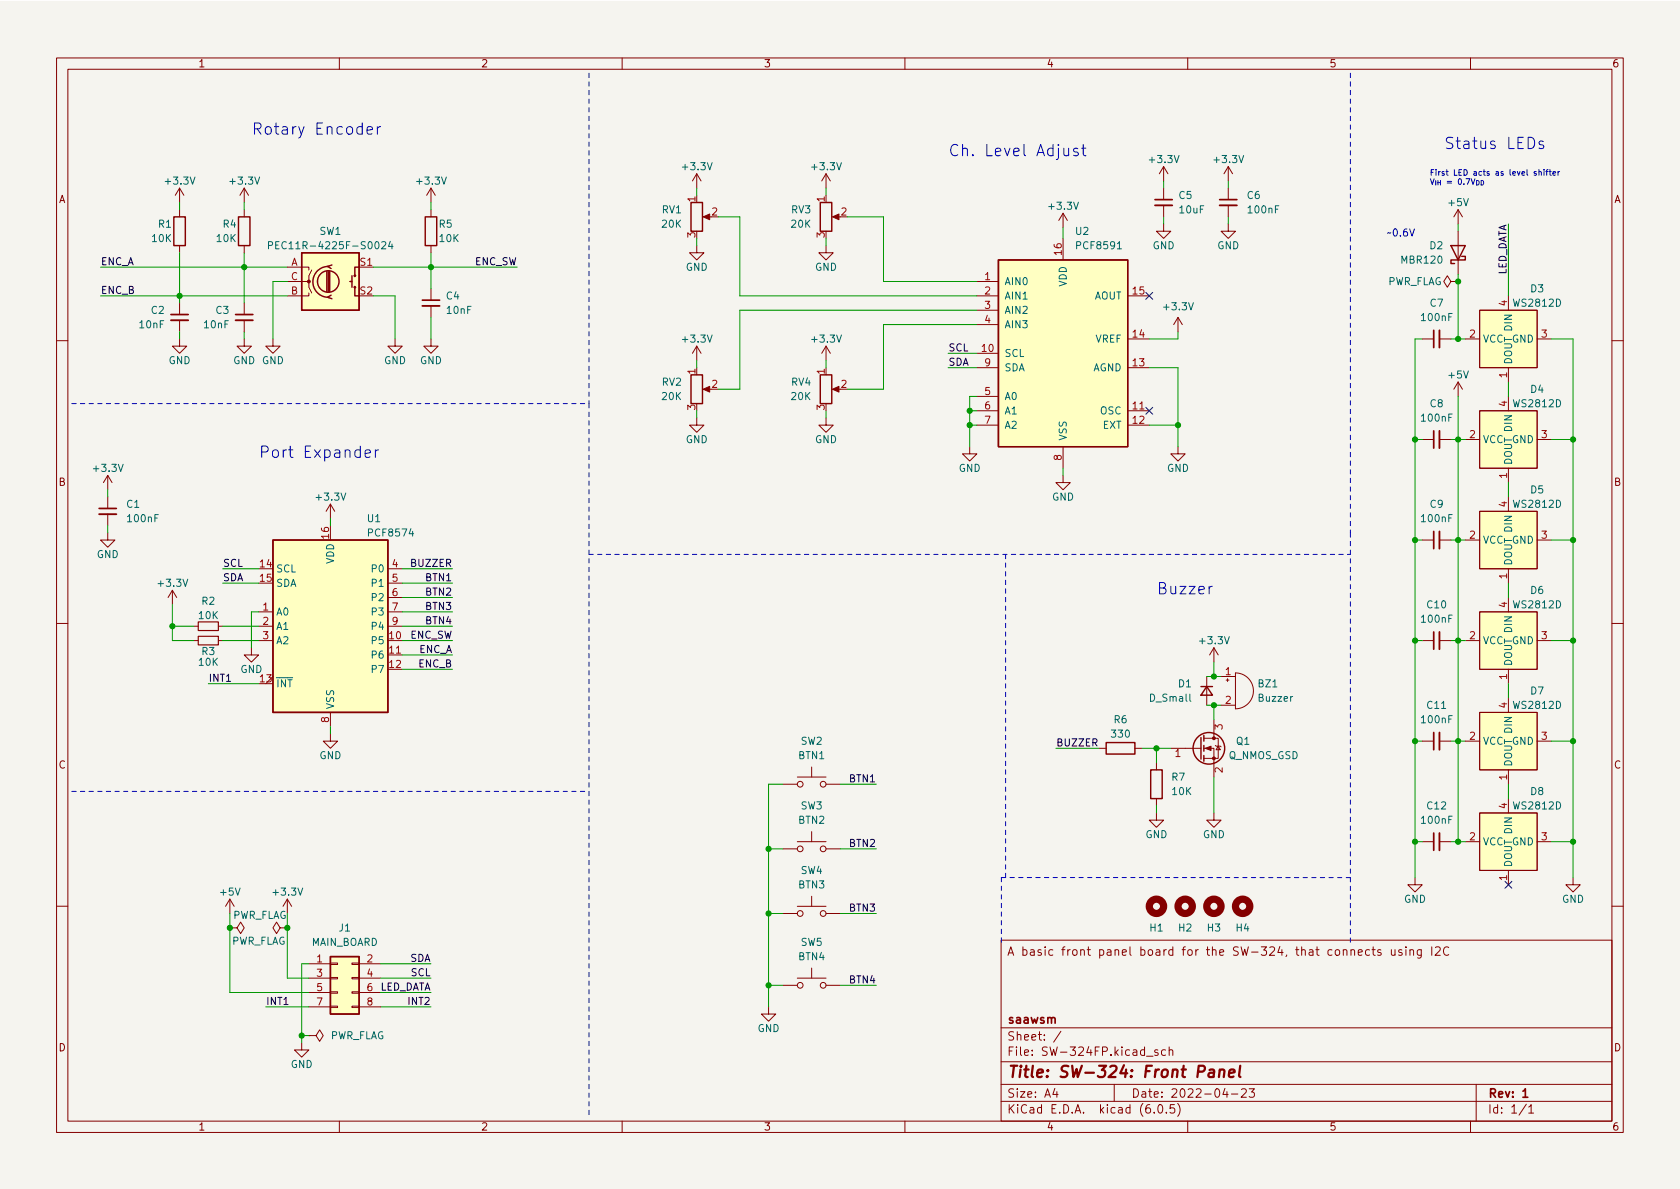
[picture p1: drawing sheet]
<svg xmlns="http://www.w3.org/2000/svg" width="297mm" height="210mm" viewBox="0 0 297 210" stroke-linecap="round" stroke-linejoin="round" font-family="sans-serif">
<path d="M0 .2h297v210.1h-297z" fill="#f5f4ef" stroke="#f5f4ef" stroke-width=".18"/>
<g fill="none" stroke="#840000" stroke-width=".18">
<path d="M10 10.2h277v190.1h-277zM12 12.2h273v186.1h-273zM60 10.2v2M110 10.2v2M160 10.2v2M210 10.2v2M260 10.2v2M31.7 33.3v2.5M31.7 37.1v1.2M31.7 33.3l-.7 1.2M31.7 33.3l.8 1.2M43.2 33.3v2.5"/>
<path d="M43.2 37.1v1.2M43.2 33.3l-.8 1.2M43.2 33.3l.7 1.2M76.2 33.3v2.5M76.2 37.1v1.2M76.2 33.3l-.8 1.2M76.2 33.3l.8 1.2M123.2 30.7l-.8 1.3M123.2 30.7v2.6M123.2 30.7l.8 1.3M124.7 38.3h1M146 30.7l-.7 1.3"/>
<path d="M146 30.7v2.6M146 30.7l.8 1.3M147.6 38.3h1M188 37.7v2.6M188 37.7l-.8 1.3M188 37.7l.7 1.3M205.7 39.6v1.3h1.3l-1.3 1.3-1.2-1.3h1.2M205.7 29.5v2.5M205.7 33.3v2M205.7 36.3v2M205.7 29.5l-.7 1.2M205.7 29.5l.8 1.2"/>
<path d="M217.2 39.6v1.3h1.2l-1.2 1.3-1.3-1.3h1.3M217.2 29.5v2.5M217.2 33.3v2M217.2 36.3v2M217.2 29.5l-.8 1.2M217.2 29.5l.7 1.2M257.8 37.1l-.8 1.2M257.8 37.1v2.5M257.8 37.1l.8 1.2M31.7 59.9v1.3h1.3l-1.3 1.3-1.2-1.3h1.2M31.7 43.4v1.3M31.7 53.6v2"/>
<path d="M31.7 56.6v2.1M43.2 59.9v1.3h1.2l-1.2 1.3-1.3-1.3h1.3M43.2 43.4v1.3M43.2 53.6v2M43.2 56.6v2.1M48.3 59.9v1.3h1.2l-1.2 1.3-1.3-1.3h1.3M50.8 47.2h3.8v.5M50.8 49.8h3.8v1l.5 1M54.6 51.8v.5h-3.8M55.1 47.7l-.5 1.1v1h-.5M69.8 59.9v1.3h1.3l-1.3 1.3-1.2-1.3h1.2M76.2 59.9v1.3h1.3l-1.3 1.3-1.3-1.3h1.3"/>
<path d="M76.2 43.4v1.3M76.2 51v2.1M76.2 54.1v2M123.2 43.4v1.3h1.3l-1.3 1.3-1.3-1.3h1.3M146 43.4v1.3h1.3l-1.3 1.3-1.2-1.3h1.2M172.7 49.8h3.8M172.7 52.3h3.8M172.7 54.9h3.8M172.7 57.4h3.8M188 42.2v3.8M199.4 59.9h3.8M199.4 52.3h3.8"/>
<path d="M208.3 56.1l-.8 1.3M208.3 56.1v2.6M208.3 56.1l.7 1.3M251.5 59.9h2M254.5 59.9h2M256.5 49.8l-.6-1-.6 1 .6 1 .6-1h1.3M257.8 49.8h.1M257.8 40.9v7.6M259.1 59.9h2.5M261.6 54.9h10.2v10.1h-10.2zM266.7 52.3v2.6M271.8 59.9h2.5"/>
<path d="M10 60.2h2M123.2 73.9v1.3h1.3l-1.3 1.2-1.3-1.2h1.3M123.2 61.2v2.5M123.2 61.2l-.8 1.3M123.2 61.2l.8 1.3M124.7 68.8h1M146 73.9v1.3h1.3l-1.3 1.2-1.2-1.2h1.2M146 61.2v2.5M146 61.2l-.7 1.3M146 61.2l.8 1.3M147.6 68.8h1M171.4 79v1.3h1.3l-1.3 1.2-1.2-1.2h1.2"/>
<path d="M172.7 62.5h3.8M172.7 72.6h3.8M172.7 75.2h3.8M172.7 65h3.8M172.7 70.1h3.8M188 79v3.8M199.4 72.6h3.8M199.4 75.2h3.8M199.4 65h3.8M208.3 79v1.3h1.2l-1.2 1.2-1.3-1.2h1.3M251.5 77.7h2M254.5 77.7h2"/>
<path d="M257.8 67.6v2.5M257.8 67.6l-.8 1.2M257.8 67.6l.8 1.2M259.1 77.7h2.5M261.6 72.6h10.2v10.2h-10.2zM266.7 65v2.6M266.7 70.1v2.5M271.8 77.7h2.5M285 60.2h2M19 94.2v1.3h1.3l-1.3 1.3-1.2-1.3h1.2M19 84.1l-.7 1.2M19 84.1v2.5"/>
<path d="M19 87.9v2M19 90.9v2.1M19 84.1l.8 1.2M58.4 89.1l-.7 1.3M58.4 89.1v2.6M58.4 89.1l.8 1.3M188 84.1v1.2h1.2l-1.2 1.3-1.3-1.3h1.3M251.5 95.5h2M254.5 95.5h2M259.1 95.5h2.5M261.6 90.4h10.2v10.2h-10.2zM266.7 82.8v2.5"/>
<path d="M266.7 87.9v2.5M271.8 95.5h2.5M10 110.2h2M30.5 104.4l-.8 1.3M30.5 104.4v2.5M30.5 104.4l.7 1.3M34.3 113.3h.8M34.3 110.7h.8M38.6 113.3h.8M38.6 110.7h.8M44.4 114.5v1.3h1.3l-1.3 1.3-1.2-1.3h1.2M45.7 113.3h2.6"/>
<path d="M45.7 110.7h2.6M45.7 108.2h2.6M68.6 110.7h2.5M68.6 108.2h2.5M68.6 115.8h2.5M68.6 100.6h2.5M68.6 103.1h2.5M68.6 105.7h2.5M213.4 119.6v5.1M214.6 114.5l-.7 1.3M214.6 114.5v2.6M214.6 114.5l.8 1.3"/>
<path d="M215.9 119.6h2.5M218.4 119a3.2 3.2 0 0 1 3.2 3.2 3.2 3.2 0 0 1-3.2 3.1zM251.5 113.3h2M254.5 113.3h2M259.1 113.3h2.5M261.6 108.2h10.2v10.2h-10.2zM266.7 100.6v2.5M266.7 105.7v2.5M266.7 118.4v2.5M271.8 113.3h2.5M285 110.2h2M58.4 129.8v1.3h1.3l-1.3 1.2-1.3-1.2h1.3"/>
<path d="M58.4 126v2.5M138.4 138.7h2.6M141 137.4h5M143.5 135.6v1.8M146 138.7h2.6M194.3 132.3h1.3M200.7 132.3h1.2M204.5 134.9v1.2M207 132.3h5.3M212.9 132.3h1.7v5.1M212.9 130.6h2.5v3.5h-2.5M214.6 127.2v3.4"/>
<path d="M214.9 131.8l.1 .1h.8l.1 .2M215.4 131.9l.4 .7h-.8zM215.9 124.7h2.5M216.8 120.3h.5M217 120v.5M251.5 131.1h2M254.5 131.1h2M259.1 131.1h2.5M261.6 126h10.2v10.1h-10.2zM266.7 123.4v2.6M266.7 136.1v2.6M271.8 131.1h2.5"/>
<path d="M40.6 159l.8 1.3M40.6 159v2.5M40.6 159l-.7 1.3M50.8 159l-.8 1.3M50.8 159v2.5M50.8 159l.8 1.3M138.4 150.1h2.6M141 148.8h5M143.5 147.1v1.7M143.5 158.5v1.8M146 150.1h2.6M204.5 143.8v1.2h1.2l-1.2 1.3-1.3-1.3h1.3"/>
<path d="M204.5 141.2v1.3M214.6 143.8v1.2h1.3l-1.3 1.3-1.2-1.3h1.2M250.2 155.2v1.3h1.3l-1.3 1.2-1.3-1.2h1.3M251.5 148.8h2M254.5 148.8h2M259.1 148.8h2.5M261.6 143.8h10.2v10.1h-10.2zM266.7 141.2v2.6M266.7 153.9v2.6M271.8 148.8h2.5M278.1 155.2v1.3h1.3l-1.3 1.2-1.2-1.2h1.2M10 160.2h2"/>
<path d="M40.6 164.1h1.3l.6-1 .7 1-.7 1-.6-1M40.6 164.1h.1M49.5 164.1l-.6-1-.6 1 .6 1 .6-1h1.3M50.8 164.1h.1M54.6 170.4h3.8M54.6 173h3.8M54.6 175.5h3.8M54.6 178h3.8M58.4 177.9h1.3v.3h-1.3zM58.4 175.4h1.3v.2h-1.3zM58.4 172.8h1.3v.3h-1.3zM58.4 170.3h1.3v.3h-1.3z"/>
<path d="M62.2 177.9h1.3v.3h-1.3zM62.2 175.4h1.3v.2h-1.3zM62.2 172.8h1.3v.3h-1.3zM62.2 170.3h1.3v.3h-1.3zM63.5 170.4h3.8M63.5 173h3.8M63.5 175.5h3.8M63.5 178h3.8M135.9 178v1.3h1.3l-1.3 1.3-1.3-1.3h1.3M138.4 161.5h2.6M138.4 174.2h2.6M141 160.3h5"/>
<path d="M141 173h5M143.5 171.2v1.8M146 161.5h2.6M146 174.2h2.6M177 166.3h108v32h-108zM238.9 168.1l.2-.2 .3 .1 .1 .9M240.1 168.4l.8-.1-.1-.3-.4-.1-.3 .2 .1 .8h.6M242.1 168l-.4-.1-.3 .3v.4l.2 .3h.5M242.6 167.9h.5M242.8 167.4v1.3l.3 .2M244.1 168l-.3-.1-.2 .2v.3l.5 .1v.4h-.5M246 167.9l.1 1h.3l.2-.1"/>
<path d="M246.6 167.9v1M247.9 168l-.4-.1-.2 .2 .1 .3 .5 .1v.4h-.6M248.6 167.4v.2M248.6 167.9v1M249.3 168.1l.2-.2 .4 .1v.9M249.3 167.9v1M251.3 167.9v1.2l-.3 .3h-.4M251.3 168l-.4-.1-.3 .3v.4l.1 .3h.6M253.1 167.4v1.5M253.8 167.6l.6-.2 .2 .2 .1 .3-1 1h1M256.1 167.6a.6 .6 0 0 0-.7 0 .6 .6 0 0 0-.2 .7 .56 .56 0 0 0 .3 .6 .56 .56 0 0 0 .6-.1M285 160.2h2"/>
<path d="M53.3 184.4v1.3h1.3l-1.3 1.2-1.2-1.2h1.2M54.6 183.1h1.3l.6-1 .6 1-.6 1-.6-1M54.6 183.1h.1M60 198.3v2M110 198.3v2M160 198.3v2M177 194.8h108M177 191.8h108M177 187.8h108M177 181.8h108M186.5 192.5l-.4 1h1M186.9 193v1"/>
<path d="M187.6 182.4l-1.3 1.9M197 191.8v3M202.7 186.8h1.2M204.1 196.7v.1M204.7 185.7l-.3-.1-.3 .2 .1 .3 .5 .1v.4h-.6M204.9 195.4l.2-.1a.81 .81 0 0 1 .6 .7 .81 .81 0 0 1-.3 .8h-.2a.81 .81 0 0 1-.6-.6 .81 .81 0 0 1 .3-.8zM206.1 185.7l-.5-.1-.2 .3v.4l.1 .3h.6M206.2 196.7v.1M206.7 185.8l.2-.2 .4 .1 .1 .9M206.7 185.1v1.5M207.6 195.3h-.7v.7l.2-.1 .5 .1 .1 .2-.1 .5-.2 .1-.5-.1M208.2 195.1a1.72 1.72 0 0 1 0 2.3"/>
<path d="M210 198.3v2M216.6 192.5l-.4 1h.9M216.9 193v1M217.7 193.5h1.2M219.5 192.7l.6-.2 .2 .2 .1 .3-1 1h1M220.9 192.5h.9l-.5 .6 .4 .1v.7l-.2 .1h-.4l-.2-.1M260 198.3v2M261 191.8v6.5M269.9 195.3l-1.3 1.9M270.3 195.8l.4-.5v1.5M270.3 196.8h.9"/>
<circle cx="141.5" cy="138.7" r=".51"/>
<circle cx="145.5" cy="138.7" r=".51"/>
<circle cx="141.5" cy="150.1" r=".51"/>
<circle cx="145.5" cy="150.1" r=".51"/>
<circle cx="141.5" cy="174.2" r=".51"/>
<circle cx="141.5" cy="161.5" r=".51"/>
<circle cx="145.5" cy="174.2" r=".51"/>
<circle cx="145.5" cy="161.5" r=".51"/>
</g>
<g fill="none" stroke="#840000" stroke-width=".3">
<path d="M204.2 35.3h3.1M215.6 35.3h3.1M30.2 55.6h3.1M41.7 55.6h3M74.7 53.1h3M253.5 58.4v3.1M253.5 76.2v3M17.5 89.9h3.1M253.5 94v3M253.5 111.8v3M253.5 129.5v3.1M253.5 147.3v3.1"/>
<path d="M269.3 193l.4-.5v1.5M269.3 194h.8"/>
</g>
<path d="M213.9 189.2l.2-.1 .5 .1v1.3M214.7 189.6l-.7 .1a.4 .4 0 0 0-.3 .3 .4 .4 0 0 0 .2 .5l.7-.1M215.7 189.3a.49 .49 0 0 1 .8 .1l-.1 1.1M215.7 189.1l-.2 1.4M217.3 189.8l1-.2-.1-.4-.1-.1-.6 .1-.2 1 .2 .3 .6-.1M219.3 188.5l-.2 1.7 .2 .3" fill="none" stroke="#840000" stroke-width=".4"/>
<g fill="#ffffc2" stroke="#ffffc2" stroke-width=".18">
<path d="M261.6 126h10.2v10.1h-10.2z"/>
<path d="M176.5 46h22.9v33h-22.9z"/>
<path d="M261.6 143.8h10.2v10.1h-10.2z"/>
<path d="M53.3 44.7h10.2v10.2h-10.2z"/>
<path d="M261.6 90.4h10.2v10.2h-10.2z"/>
<path d="M261.6 108.2h10.2v10.2h-10.2z"/>
<path d="M261.6 72.6h10.2v10.2h-10.2z"/>
<path d="M261.6 54.9h10.2v10.1h-10.2z"/>
<path d="M48.3 95.5h20.3v30.5h-20.3z"/>
<path d="M58.4 169.2h5.1v10.1h-5.1z"/>
</g>
<g fill="none" stroke="#840000" stroke-width=".25">
<path d="M30.7 38.3h2.1v5.1h-2.1zM42.2 38.3h2v5.1h-2zM75.2 38.3h2v5.1h-2zM122.2 35.8h2v5.1h-2zM145 35.8h2.1v5.1h-2.1zM53.3 44.7h10.2v10.2h-10.2zM57.8 48v3.6M58 47.1a2.73 2.73 0 0 0-2.7 2.7 2.73 2.73 0 0 0 2.7 2.8M58 48v3.6M58.3 48v3.6M58.5 52.2l-.6 .4 .8 .2M58.7 46.9l-.8 .2 .6 .4"/>
<path d="M61.8 49.8h.4M62.2 48.8v2M62.7 50.8v1.5h.8M63.5 47.2h-.8v1.6M176.5 46h22.9v33h-22.9zM256.5 43.4h2.6l-1.3 2.6zM258.4 45.3h.7v.7h-2.6v.6h.7M122.2 66.3h2v5.1h-2zM145 66.3h2.1v5.1h-2.1zM48.3 95.5h20.3v30.5h-20.3zM195.6 131.3h5.1v2h-5.1zM203.5 136.1h2v5.1h-2z"/>
<path d="M212.3 121.4h2.1M212.3 130.4v3.8M212.9 130v1.1M212.9 131.8v1M212.9 133.6v1M213.4 121.4l1 1.5h-2.1zM58.4 169.2h5.1v10.1h-5.1z"/>
<circle cx="58" cy="49.8" r="1.9"/>
<circle cx="62.7" cy="50.8" r=".13"/>
<circle cx="62.7" cy="48.8" r=".13"/>
<circle cx="213.7" cy="132.3" r="2.79"/>
</g>
<path d="M35.1 112.5h3.5v1.5h-3.5zM35.1 110h3.5v1.5h-3.5z" fill="none" stroke="#840000" stroke-width=".2"/>
<path d="M204.2 36.3h3.1M215.6 36.3h3.1M30.2 56.6h3.1M41.7 56.6h3M74.7 54.1h3M254.5 58.4v3.1M254.5 76.2v3M17.5 90.9h3.1M254.5 94v3M254.5 111.8v3M254.5 129.5v3.1M254.5 147.3v3.1" fill="none" stroke="#840000" stroke-width=".33"/>
<g fill="#840000" stroke="#840000" stroke-width=".18">
<path d="M147.2 38.3l1.1-.5v1.1z"/>
<path d="M147.2 68.8l1.1-.5v1z"/>
<path d="M213.1 132.3l1-.4v.8z"/>
<path d="M124.3 68.8l1.2-.5v1z"/>
<path d="M124.3 38.3l1.2-.5v1.1z"/>
<circle cx="54.6" cy="49.8" r=".25"/>
<circle cx="214.6" cy="134.1" r=".25"/>
<circle cx="214.6" cy="130.6" r=".25"/>
</g>
<path d="M47.5 43.4l.6-.1 .1-.1-.1-.3-.6-.2v1.3M48.7 43.3h.5M49.3 42.7h-.6v1.3h.6M67.5 42.9l.5-.2 .2 .4-.8 .9h.8M69 42.7l-.3 .9h.8M69.3 43.2v.8" fill="none" stroke="#006464" stroke-width=".18"/>
<g fill="none" stroke="#840000" stroke-width="1.3">
<circle cx="204.5" cy="160.3" r="1.27"/>
<circle cx="209.5" cy="160.3" r="1.27"/>
<circle cx="214.6" cy="160.3" r="1.27"/>
<circle cx="219.7" cy="160.3" r="1.27"/>
</g>
<g fill="none" stroke="#0000c2" stroke-width=".18">
<path d="M64.9 23.1l1-.2-.1-.4-.6-.1-.3 .3 .1 .9 .2 .1 .6-.1M66.7 22.4v1.3M67.3 22.4a.51 .51 0 0 0-.6 .4M188.1 26.2l.1 1.2a.54 .54 0 0 0 .8 0M189 26.2v1.3M190.6 26.3l-.5-.1-.3 .3 .1 .3 .7 .2 .1 .2-.1 .2-.2 .1-.6-.1M191.2 26.2h.8M191.5 25.5v1.8l.1 .1 .4 .1M271.6 30.4l-.2-.1-.2 .2 .1 .1 .3 .1v.2h-.4M272.1 30.4h.4v.6M272.1 30v1M272.9 25l-.5-.1-.3 .3 .1 .3 .7 .2 .1 .2-.1 .3-.2 .1-.6-.1"/>
<path d="M273 30v.1M273 30.3v.7M273.3 30.3h.4M273.7 30l-.2 .1v.9M273.9 30.3h.4M274 30v.9l.3 .1M274.6 30.7l.4-.1v-.2l-.3-.1-.1 .2v.4h.4M275.5 30.3v.7M275.8 30.3l-.3 .2M66.4 79.5v1.4M66.9 79.5a.51 .51 0 0 0-.5 .4M64.6 80.2l.9-.2-.1-.4-.6-.1-.2 .3 .1 1 .1 .1 .6-.1"/>
<path d="M214.4 103.7a.51 .51 0 0 0-.6 .4"/>
</g>
<path d="M104.1 12.9v58.5M238.8 12.9v81.3M12.7 71.4h91.4M104.1 71.4v125.7M104.1 98h134.7M177.8 98v57.2M238.8 94.2v72.4M12.7 139.9h91.4M177.1 155.2v11.5M177.1 155.2h61.7" fill="none" stroke="#0000c2" stroke-width=".18" stroke-dasharray=".8 .8"/>
<g fill="none" stroke="#009600" stroke-width=".18">
<path d="M31.7 35.8v1.3M43.2 35.8v1.3M76.2 35.8v1.3M123.2 33.3v1.2M127 38.3h3.8v14h41.9M146 33.3v1.2M149.9 38.3h6.3v11.5h16.5M205.7 32v1.3M205.7 38.3v1.3M217.2 32v1.3M217.2 38.3v1.3M257.8 39.6v1.3"/>
<path d="M266.7 39.6v12.7M17.8 47.2h33M17.8 52.3h33M31.7 44.7v8.9M31.7 58.7v1.2M43.2 44.7v8.9M43.2 58.7v1.2M50.8 49.8h-2.5v10.1M66 47.2h25.4M66 52.3h3.8v7.6M76.2 44.7v6.3M76.2 56.1v3.8"/>
<path d="M123.2 42.2v1.2M146 42.2v1.2M172.7 54.9h-41.9v13.9h-3.8M172.7 57.4h-16.5v11.4h-6.3M188 40.3v1.9M208.3 58.7v1.2h-5.1M251.5 59.9h-1.3v95.3M256.5 59.9h2.6M257.8 48.5v11.4M274.3 59.9h3.8v95.3M123.2 63.7v1.3M123.2 72.6v1.3"/>
<path d="M146 63.7v1.3M146 72.6v1.3M167.6 65h5.1M167.6 62.5h5.1M171.4 75.2h1.3M171.4 72.6h1.3M172.7 70.1h-1.3v8.9M203.2 75.2h5.1M203.2 65h5.1v14M250.2 77.7h1.3M256.5 77.7h2.6M257.8 70.1v78.7"/>
<path d="M266.7 67.6v2.5M274.3 77.7h3.8M19 86.6v1.3M19 93v1.2M58.4 91.7v1.3M188 82.8v1.3M250.2 95.5h1.3M256.5 95.5h2.6M266.7 85.3v2.6M274.3 95.5h3.8M30.5 106.9v6.4h3.8M30.5 110.7h3.8"/>
<path d="M39.4 113.3h6.3M39.4 103.1h6.3M39.4 110.7h6.3M39.4 100.6h6.3M45.7 108.2h-1.3v6.3M71.1 113.3h8.9M71.1 108.2h8.9M71.1 103.1h8.9M71.1 110.7h8.9M71.1 100.6h8.9M71.1 105.7h8.9M71.1 115.8h8.9"/>
<path d="M71.1 118.4h8.9M213.4 119.6h2.5M214.6 117.1v2.5M250.2 113.3h1.3M256.5 113.3h2.6M266.7 103.1v2.6M274.3 113.3h3.8M36.8 120.9h8.9M58.4 128.5v1.3M138.4 138.7h-2.5v39.3M148.6 138.7h6.3M186.7 132.3h7.6"/>
<path d="M201.9 132.3h5.1M204.5 132.3v2.6M213.4 124.7h2.5M214.6 124.7v2.5M214.6 137.4v6.4M250.2 131.1h1.3M256.5 131.1h2.6M266.7 120.9v2.5M266.7 138.7v2.5M274.3 131.1h3.8M135.9 150.1h2.5M148.6 150.1h6.3"/>
<path d="M204.5 142.5v1.3M250.2 148.8h1.3M256.5 148.8h2.6M274.3 148.8h3.8M40.6 161.5v14h14M47 178h7.6M50.8 161.5v11.5h3.8M54.6 170.4h-1.3v14M67.3 173h8.9M67.3 175.5h8.9M67.3 178h8.9M67.3 170.4h8.9"/>
<path d="M135.9 161.5h2.5M135.9 174.2h2.5M148.6 161.5h6.3M148.6 174.2h6.3M53.3 183.1h1.3"/>
</g>
<path d="M202.6 51.7l1.2 1.2M203.8 51.7l-1.2 1.2M202.6 72l1.2 1.2M203.8 72l-1.2 1.2M266.1 155.8l1.2 1.3M267.3 155.8l-1.2 1.3" fill="none" stroke="#000084" stroke-width=".18"/>
<g fill="#009600" stroke="#009600" stroke-width=".18">
<circle cx="257.8" cy="131.1" r=".46"/>
<circle cx="278.1" cy="148.8" r=".46"/>
<circle cx="257.8" cy="148.8" r=".46"/>
<circle cx="250.2" cy="95.5" r=".46"/>
<circle cx="250.2" cy="113.3" r=".46"/>
<circle cx="250.2" cy="148.8" r=".46"/>
<circle cx="250.2" cy="131.1" r=".46"/>
<circle cx="278.1" cy="95.5" r=".46"/>
<circle cx="278.1" cy="77.7" r=".46"/>
<circle cx="278.1" cy="113.3" r=".46"/>
<circle cx="278.1" cy="131.1" r=".46"/>
<circle cx="257.8" cy="95.5" r=".46"/>
<circle cx="257.8" cy="113.3" r=".46"/>
<circle cx="257.8" cy="77.7" r=".46"/>
<circle cx="250.2" cy="77.7" r=".46"/>
<circle cx="257.8" cy="59.9" r=".46"/>
<circle cx="257.8" cy="49.8" r=".46"/>
<circle cx="171.4" cy="75.2" r=".46"/>
<circle cx="171.4" cy="72.6" r=".46"/>
<circle cx="208.3" cy="75.2" r=".46"/>
<circle cx="214.6" cy="119.6" r=".46"/>
<circle cx="214.6" cy="124.7" r=".46"/>
<circle cx="204.5" cy="132.3" r=".46"/>
<circle cx="135.9" cy="161.5" r=".46"/>
<circle cx="135.9" cy="150.1" r=".46"/>
<circle cx="30.5" cy="110.7" r=".46"/>
<circle cx="76.2" cy="47.2" r=".46"/>
<circle cx="43.2" cy="47.2" r=".46"/>
<circle cx="31.7" cy="52.3" r=".46"/>
<circle cx="40.6" cy="164.1" r=".46"/>
<circle cx="53.3" cy="183.1" r=".46"/>
<circle cx="50.8" cy="164.1" r=".46"/>
<circle cx="135.9" cy="174.2" r=".46"/>
</g>
<g font-size="2.8" fill="#0000c2">
<text x="44.4" y="23.8">Rotary Encoder</text>
<text x="167.6" y="27.6">Ch. Level Adjust</text>
<text x="255.3" y="26.4">Status LEDs</text>
<text x="45.7" y="81">Port Expander</text>
<text x="204.5" y="105.1">Buzzer</text>
</g>
<text font-size="2.8" fill="#840000" x="178" y="190.6">Title: SW-324: Front Panel</text>
<g font-size="2.1" fill="#840000">
<text x="178" y="169">A basic front panel board for the SW-324, that connects using I2C</text>
<text x="178" y="184">Sheet: /</text>
<text x="178" y="181">saawsm</text>
<text x="178" y="186.7">File: SW-324FP.kicad_sch</text>
<text x="178" y="196.9">KiCad E.D.A. kicad (6.0.5)</text>
<text x="178" y="194.1">Size: A4</text>
<text x="200" y="194.1">Date: 2022-04-23</text>
<text x="263" y="194.1">Rev: 1</text>
<text x="263" y="196.9">Id: 1/1</text>
</g>
<g font-size="1.8" fill="#840000">
<text x="35" y="11.9">1</text>
<text x="85" y="11.9">2</text>
<text x="135" y="11.9">3</text>
<text x="185" y="11.9">4</text>
<text x="235" y="11.9">5</text>
<text x="285" y="11.9">6</text>
<text x="10.3" y="35.9">A</text>
<text x="285.3" y="35.9">A</text>
<text x="10.3" y="85.9">B</text>
<text x="285.3" y="85.9">B</text>
<text x="10.3" y="135.9">C</text>
<text x="285.3" y="135.9">C</text>
<text x="10.3" y="185.9">D</text>
<text x="285.3" y="185.9">D</text>
<text x="35" y="199.9">1</text>
<text x="85" y="199.9">2</text>
<text x="135" y="199.9">3</text>
<text x="185" y="199.9">4</text>
<text x="235" y="199.9">5</text>
<text x="285" y="199.9">6</text>
</g>
<g font-size="1.8" fill="#006464">
<text x="203.4" y="28.8">+3.3V</text>
<text x="214.8" y="28.8">+3.3V</text>
<text x="29.4" y="32.6">+3.3V</text>
<text x="40.8" y="32.6">+3.3V</text>
<text x="73.9" y="32.6">+3.3V</text>
<text x="120.9" y="30.1">+3.3V</text>
<text x="143.7" y="30.1">+3.3V</text>
<text x="208.5" y="35.2">C5</text>
<text x="220.5" y="35.2">C6</text>
<text x="28" y="40.3">R1</text>
<text x="39.5" y="40.3">R4</text>
<text x="56.5" y="41.5">SW1</text>
<text x="77.7" y="40.3">R5</text>
<text x="117.1" y="37.7">RV1</text>
<text x="117.1" y="40.3">20K</text>
<text x="139.9" y="37.7">RV3</text>
<text x="140" y="40.3">20K</text>
<text x="185.6" y="37.1">+3.3V</text>
<text x="190.2" y="41.5">U2</text>
<text x="208.6" y="37.7">10uF</text>
<text x="220.8" y="37.7">100nF</text>
<text x="256.2" y="36.4">+5V</text>
<text x="26.9" y="42.8">10K</text>
<text x="38.4" y="42.8">10K</text>
<text x="49.3" y="44.1">PEC11R-4225F-S0024</text>
<text x="77.8" y="42.8">10K</text>
<text x="121.2" y="47.9">GND</text>
<text x="144.1" y="47.9">GND</text>
<text x="190.6" y="44.1">PCF8591</text>
<text x="203.8" y="44.1">GND</text>
<text x="215.2" y="44.1">GND</text>
<text x="247.9" y="46.6">MBR120</text>
<text x="252.8" y="44.1">D2</text>
<text x="78.9" y="53">C4</text>
<text x="177.5" y="50.4">AIN0</text>
<text x="177.5" y="53">AIN1</text>
<text x="188.6" y="50.7" transform="rotate(-90 188.6 50.7)">VDD</text>
<text x="193.4" y="53">AOUT</text>
<text x="245.2" y="50.4">PWR_FLAG</text>
<text x="270.6" y="51.7">D3</text>
<text x="24.7" y="58">10nF</text>
<text x="26.8" y="55.5">C2</text>
<text x="36.2" y="58">10nF</text>
<text x="38.2" y="55.5">C3</text>
<text x="79.1" y="55.5">10nF</text>
<text x="177.5" y="55.5">AIN2</text>
<text x="177.5" y="58">AIN3</text>
<text x="205.9" y="54.9">+3.3V</text>
<text x="251.5" y="56.8">100nF</text>
<text x="252.9" y="54.2">C7</text>
<text x="267.7" y="54.2">WS2812D</text>
<text x="29.8" y="64.4">GND</text>
<text x="41.2" y="64.4">GND GND</text>
<text x="67.9" y="64.4">GND</text>
<text x="74.2" y="64.4">GND</text>
<text x="120.9" y="60.6">+3.3V</text>
<text x="143.7" y="60.6">+3.3V</text>
<text x="177.5" y="63.1">SCL</text>
<text x="177.5" y="65.7">SDA</text>
<text x="193.2" y="65.7">AGND</text>
<text x="193.7" y="60.6">VREF</text>
<text x="262.1" y="60.6">VCC</text>
<text x="267.3" y="64.5" transform="rotate(-90 267.3 64.5)">DOUT DIN</text>
<text x="267.3" y="60.6">GND</text>
<text x="117.1" y="68.2">RV2</text>
<text x="117.1" y="70.7">20K</text>
<text x="139.9" y="68.2">RV4</text>
<text x="140" y="70.7">20K</text>
<text x="177.5" y="70.7">A0</text>
<text x="256.2" y="66.9">+5V</text>
<text x="270.6" y="69.5">D4</text>
<text x="177.5" y="73.3">A1</text>
<text x="177.5" y="75.8">A2</text>
<text x="188.6" y="78" transform="rotate(-90 188.6 78)">VSS</text>
<text x="194.5" y="73.3">OSC</text>
<text x="194.9" y="75.8">EXT</text>
<text x="251.5" y="74.5">100nF</text>
<text x="252.9" y="72">C8</text>
<text x="267.7" y="72">WS2812D</text>
<text x="16.7" y="83.4">+3.3V</text>
<text x="121.2" y="78.4">GND</text>
<text x="144.1" y="78.4">GND</text>
<text x="169.5" y="83.4">GND</text>
<text x="206.3" y="83.4">GND</text>
<text x="262.1" y="78.4">VCC</text>
<text x="267.3" y="82.3" transform="rotate(-90 267.3 82.3)">DOUT DIN</text>
<text x="267.3" y="78.4">GND</text>
<text x="22.4" y="89.8">C1</text>
<text x="56.1" y="88.5">+3.3V</text>
<text x="186" y="88.5">GND</text>
<text x="252.9" y="89.8">C9</text>
<text x="267.7" y="89.8">WS2812D</text>
<text x="270.6" y="87.2">D5</text>
<text x="22.7" y="92.3">100nF</text>
<text x="65" y="92.3">U1</text>
<text x="65.3" y="94.9">PCF8574</text>
<text x="251.5" y="92.3">100nF</text>
<text x="17.1" y="98.7">GND</text>
<text x="48.8" y="101.2">SCL</text>
<text x="59.1" y="99.7" transform="rotate(-90 59.1 99.7)">VDD</text>
<text x="65.9" y="101.2">P0</text>
<text x="262.1" y="96.1">VCC</text>
<text x="267.3" y="100.1" transform="rotate(-90 267.3 100.1)">DOUT DIN</text>
<text x="267.3" y="96.1">GND</text>
<text x="28.1" y="103.8">+3.3V</text>
<text x="35.7" y="106.9">R2</text>
<text x="48.8" y="103.8">SDA</text>
<text x="65.9" y="103.8">P1</text>
<text x="65.9" y="106.3">P2</text>
<text x="252.4" y="107.6">C10</text>
<text x="267.7" y="107.6">WS2812D</text>
<text x="270.6" y="105">D6</text>
<text x="35.2" y="109.5">10K</text>
<text x="48.8" y="108.8">A0</text>
<text x="48.8" y="111.4">A1</text>
<text x="48.8" y="113.9">A2</text>
<text x="65.9" y="113.9">P5</text>
<text x="65.9" y="108.8">P3</text>
<text x="65.9" y="111.4">P4</text>
<text x="212.3" y="113.9">+3.3V</text>
<text x="251.5" y="110.1">100nF</text>
<text x="262.1" y="113.9">VCC</text>
<text x="267.3" y="113.9">GND</text>
<text x="35.2" y="117.7">10K</text>
<text x="35.7" y="115.8">R3</text>
<text x="42.5" y="119">GND</text>
<text x="65.9" y="116.5">P6</text>
<text x="65.9" y="119">P7</text>
<text x="267.3" y="117.9" transform="rotate(-90 267.3 117.9)">DOUT DIN</text>
<text x="48.8" y="121.5">~{INT}</text>
<text x="59.1" y="125.5" transform="rotate(-90 59.1 125.5)">VSS</text>
<text x="203.4" y="124.1">D_Small</text>
<text x="208.4" y="121.5">D1</text>
<text x="222.5" y="121.5">BZ1</text>
<text x="222.6" y="124.1">Buzzer</text>
<text x="252.4" y="125.3">C11</text>
<text x="267.7" y="125.3">WS2812D</text>
<text x="270.6" y="122.8">D7</text>
<text x="141.6" y="131.7">SW2</text>
<text x="196.6" y="130.4">330</text>
<text x="197" y="127.9">R6</text>
<text x="218.6" y="131.7">Q1</text>
<text x="251.5" y="127.9">100nF</text>
<text x="262.1" y="131.7">VCC</text>
<text x="267.3" y="131.7">GND</text>
<text x="56.5" y="134.2">GND</text>
<text x="141.2" y="134.2">BTN1</text>
<text x="217.2" y="134.2">Q_NMOS_GSD</text>
<text x="267.3" y="135.6" transform="rotate(-90 267.3 135.6)">DOUT DIN</text>
<text x="141.6" y="143.1">SW3</text>
<text x="207.2" y="138">R7</text>
<text x="207.3" y="140.6">10K</text>
<text x="252.4" y="143.1">C12</text>
<text x="267.7" y="143.1">WS2812D</text>
<text x="270.6" y="140.6">D8</text>
<text x="141.2" y="145.7">BTN2</text>
<text x="202.5" y="148.2">GND</text>
<text x="212.7" y="148.2">GND</text>
<text x="251.5" y="145.7">100nF</text>
<text x="262.1" y="149.5">VCC</text>
<text x="267.3" y="149.5">GND</text>
<text x="141.6" y="154.6">SW4</text>
<text x="267.3" y="153.4" transform="rotate(-90 267.3 153.4)">DOUT DIN</text>
<text x="39" y="158.4">+5V</text>
<text x="48.5" y="158.4">+3.3V</text>
<text x="141.2" y="157.1">BTN3</text>
<text x="248.2" y="159.6">GND</text>
<text x="276.2" y="159.6">GND</text>
<text x="40.8" y="167">PWR_FLAG</text>
<text x="41" y="162.5">PWR_FLAG</text>
<text x="55" y="167.3">MAIN_BOARD</text>
<text x="60" y="164.7">J1</text>
<text x="141.6" y="167.3">SW5</text>
<text x="203.3" y="164.7">H1</text>
<text x="208.4" y="164.7">H2</text>
<text x="213.5" y="164.7">H3</text>
<text x="218.6" y="164.7">H4</text>
<text x="141.2" y="169.8">BTN4</text>
<text x="58.3" y="183.8">PWR_FLAG</text>
<text x="133.9" y="182.5">GND</text>
<text x="51.4" y="188.8">GND</text>
</g>
<g font-size="1.8" fill="#a90000">
<text x="122.9" y="35.7" transform="rotate(-90 122.9 35.7)">1</text>
<text x="145.8" y="35.7" transform="rotate(-90 145.8 35.7)">1</text>
<text x="125.9" y="38.1">2</text>
<text x="148.7" y="38.1">2</text>
<text x="51.4" y="47">A</text>
<text x="63.7" y="47">S1</text>
<text x="122.9" y="42" transform="rotate(-90 122.9 42)">3</text>
<text x="145.8" y="42" transform="rotate(-90 145.8 42)">3</text>
<text x="187.7" y="45" transform="rotate(-90 187.7 45)">16</text>
<text x="51.4" y="52.1">B</text>
<text x="51.4" y="49.5">C</text>
<text x="63.7" y="52.1">S2</text>
<text x="174.1" y="49.5">1</text>
<text x="174.1" y="52.1">2</text>
<text x="200.3" y="52.1">15</text>
<text x="174.1" y="54.6">3</text>
<text x="174.1" y="57.1">4</text>
<text x="200.3" y="59.7">14</text>
<text x="259.9" y="59.7">2</text>
<text x="266.4" y="54.1" transform="rotate(-90 266.4 54.1)">4</text>
<text x="272.6" y="59.7">3</text>
<text x="173.6" y="62.2">10</text>
<text x="174.1" y="64.8">9</text>
<text x="200.3" y="64.8">13</text>
<text x="122.9" y="66.1" transform="rotate(-90 122.9 66.1)">1</text>
<text x="125.9" y="68.6">2</text>
<text x="145.8" y="66.1" transform="rotate(-90 145.8 66.1)">1</text>
<text x="148.7" y="68.6">2</text>
<text x="174.1" y="69.8">5</text>
<text x="266.4" y="71.9" transform="rotate(-90 266.4 71.9)">4</text>
<text x="266.4" y="66.8" transform="rotate(-90 266.4 66.8)">1</text>
<text x="122.9" y="72.5" transform="rotate(-90 122.9 72.5)">3</text>
<text x="145.8" y="72.5" transform="rotate(-90 145.8 72.5)">3</text>
<text x="174.1" y="72.4">6</text>
<text x="174.1" y="74.9">7</text>
<text x="200.3" y="72.4">11</text>
<text x="200.3" y="74.9">12</text>
<text x="259.9" y="77.5">2</text>
<text x="272.6" y="77.5">3</text>
<text x="187.7" y="81.4" transform="rotate(-90 187.7 81.4)">8</text>
<text x="266.4" y="89.6" transform="rotate(-90 266.4 89.6)">4</text>
<text x="266.4" y="84.6" transform="rotate(-90 266.4 84.6)">1</text>
<text x="58.2" y="95.2" transform="rotate(-90 58.2 95.2)">16</text>
<text x="259.9" y="95.2">2</text>
<text x="272.6" y="95.2">3</text>
<text x="46" y="100.3">14</text>
<text x="69.4" y="100.3">4</text>
<text x="46" y="102.9">15</text>
<text x="46.5" y="107.9">1</text>
<text x="69.4" y="102.9">5</text>
<text x="69.4" y="105.4">6</text>
<text x="69.4" y="107.9">7</text>
<text x="266.4" y="107.4" transform="rotate(-90 266.4 107.4)">4</text>
<text x="266.4" y="102.3" transform="rotate(-90 266.4 102.3)">1</text>
<text x="46.5" y="110.5">2</text>
<text x="46.5" y="113">3</text>
<text x="68.9" y="113">10</text>
<text x="69.4" y="110.5">9</text>
<text x="259.9" y="113">2</text>
<text x="272.6" y="113">3</text>
<text x="68.9" y="115.6">11</text>
<text x="68.9" y="118.1">12</text>
<text x="216.7" y="119.4">1</text>
<text x="46" y="120.6">13</text>
<text x="216.7" y="124.5">2</text>
<text x="266.4" y="125.2" transform="rotate(-90 266.4 125.2)">4</text>
<text x="266.4" y="120.1" transform="rotate(-90 266.4 120.1)">1</text>
<text x="58.2" y="127.7" transform="rotate(-90 58.2 127.7)">8</text>
<text x="216.2" y="129" transform="rotate(-90 216.2 129)">3</text>
<text x="259.9" y="130.8">2</text>
<text x="272.6" y="130.8">3</text>
<text x="207.8" y="133.9">1</text>
<text x="216.2" y="136.6" transform="rotate(-90 216.2 136.6)">2</text>
<text x="266.4" y="137.9" transform="rotate(-90 266.4 137.9)">1</text>
<text x="266.4" y="143" transform="rotate(-90 266.4 143)">4</text>
<text x="259.9" y="148.6">2</text>
<text x="272.6" y="148.6">3</text>
<text x="266.4" y="155.7" transform="rotate(-90 266.4 155.7)">1</text>
<text x="56" y="170.2">1</text>
<text x="56" y="172.7">3</text>
<text x="64.9" y="170.2">2</text>
<text x="64.9" y="172.7">4</text>
<text x="56" y="175.3">5</text>
<text x="56" y="177.8">7</text>
<text x="64.9" y="177.8">8</text>
</g>
<text font-size="1.8" fill="#0000c2" x="245.1" y="41.8">~0.6V</text>
<g font-size="1.8" fill="#0f0f0f">
<text x="17.8" y="46.9">ENC_A</text>
<text x="83.9" y="46.9">ENC_SW</text>
<text x="17.8" y="52">ENC_B</text>
<text x="266.3" y="49.1" transform="rotate(-90 266.3 49.1)">LED_DATA</text>
<text x="167.6" y="62.1">SCL</text>
<text x="167.6" y="64.7">SDA</text>
<text x="39.4" y="100.2">SCL</text>
<text x="72.8" y="100.2">BUZZER</text>
<text x="39.4" y="102.8">SDA</text>
<text x="75.4" y="107.8">BTN3</text>
<text x="75.4" y="102.8">BTN1</text>
<text x="75.4" y="105.3">BTN2</text>
<text x="72.4" y="112.9">ENC_SW</text>
<text x="75.4" y="110.4">BTN4</text>
<text x="74" y="115.5">ENC_A</text>
<text x="74" y="118">ENC_B</text>
<text x="36.8" y="120.5">INT1</text>
<text x="186.7" y="132">BUZZER</text>
<text x="150.3" y="138.3">BTN1</text>
<text x="150.3" y="149.8">BTN2</text>
<text x="150.3" y="161.2">BTN3</text>
<text x="72.5" y="170.1">SDA</text>
<text x="72.7" y="172.6">SCL</text>
<text x="150.3" y="173.9">BTN4</text>
<text x="47" y="177.7">INT1</text>
<text x="64.9" y="175.3">6 LED_DATA</text>
<text x="72.4" y="177.7">INT2</text>
</g>
<g font-size="1.4" fill="#0000c2">
<text x="252.7" y="31">First LED acts as level shifter</text>
<text x="252.7" y="32.7">V_{IH} = 0.7V_{DD}</text>
</g>
</svg>
